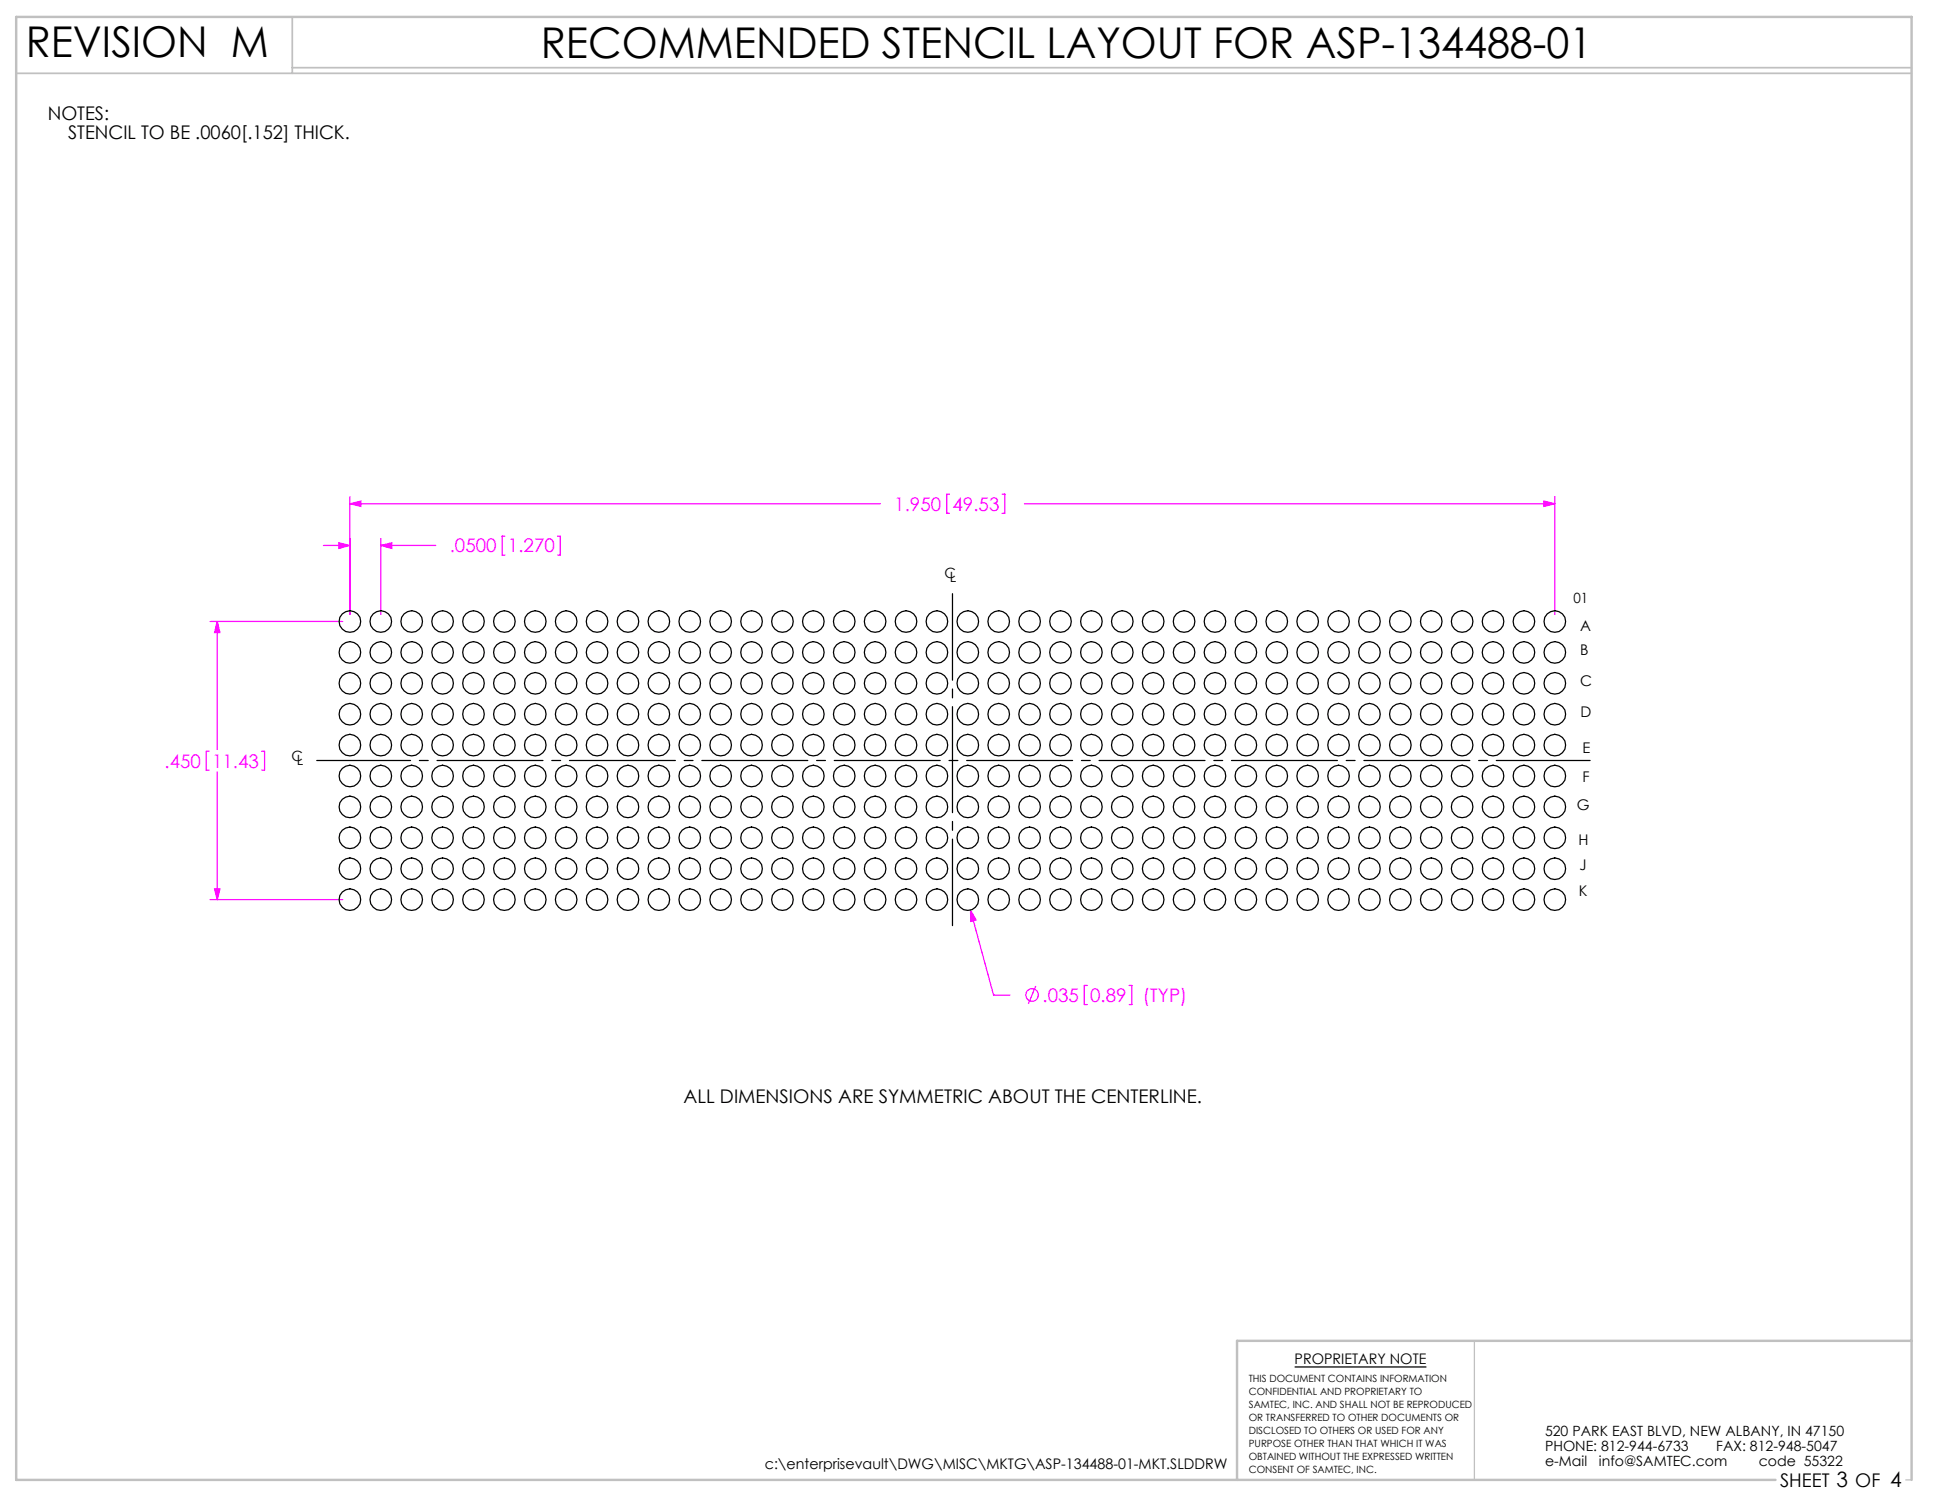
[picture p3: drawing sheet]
<svg xmlns="http://www.w3.org/2000/svg" width="279mm" height="216mm" viewBox="0 0 279 216" stroke-linecap="round" stroke-linejoin="round" font-family="sans-serif">
<path d="M212.1 192.9v20M274.2 212.9h.8" fill="none" stroke="#c0c0c0" stroke-width=".18"/>
<path d="M2.3 10.5h272.7M42.1 2.4v8.1M42.1 9.7h232.9" fill="none" stroke="#c0c0c0" stroke-width=".25"/>
<path d="M275 192.9h-97v20M255.4 212.9h-253.1v-210.5h272.7v210.5" fill="none" stroke="#c0c0c0" stroke-width=".35"/>
<g fill="none" stroke="#f0f" stroke-width=".18">
<path d="M46.5 78.5h3.8M48.8 78.1l1.5 .4-1.5 .4zM50.3 72.5l1.6-.4v.7zM50.3 71.4v17M50.3 72.5h76.3M54.8 78.5l1.6-.4v.8zM54.8 77.5v10.9M54.8 78.5h7.9M72.6 77.1h-.4v2.7h.4M80.2 77.1h.4v2.7h-.4M136.6 71.1h-.4v2.7h.4M144.2 71.1h.4v2.7h-.4"/>
<path d="M147.4 72.5h76.3M222.1 72.1l1.6 .4-1.6 .3zM223.7 71.4v17M30.2 89.4h19.1M31.3 89.4l.3 1.6h-.7zM31.3 89.4v18.4M30.1 108.1h-.4v2.7h.4M31.3 111v18.4M37.6 108.1h.5v2.7h-.5M30.2 129.4h19.1M30.9 127.8h.7l-.3 1.6zM139.6 130.9l.8 1.4-.7 .2z"/>
<path d="M139.6 130.9l3.3 12.2h2.4M149 141.8l-1 2.6M156.4 141.7h-.4v2.8h.4M162.5 141.7h.3v2.8h-.3"/>
<circle cx="148.5" cy="143.1" r=".91"/>
</g>
<path d="M137 133.1v-47.7" fill="none" stroke="#000" stroke-width=".18" stroke-dasharray="15.2 1.3 1.3 1.3" stroke-dashoffset="2.8"/>
<path d="M228.8 109.4h-183.2" fill="none" stroke="#000" stroke-width=".18" stroke-dasharray="15.2 1.3 1.3 1.3" stroke-dashoffset="1.7"/>
<path d="M222.1 72.1l1.6 .4-1.6 .3zM50.3 72.5l1.6-.4v.7zM48.8 78.1l1.5 .4-1.5 .4zM54.8 78.5l1.6-.4v.8zM30.9 127.8h.7l-.3 1.6zM31.3 89.4l.3 1.6h-.7zM139.6 130.9l.1 1.6 .7-.2z" fill="#f0f"/>
<g fill="none" stroke="#000" stroke-width=".18">
<path d="M186.3 196.6h18.9"/>
<circle cx="50.3" cy="89.4" r="1.55"/>
<circle cx="50.3" cy="98.3" r="1.55"/>
<circle cx="50.3" cy="93.8" r="1.55"/>
<circle cx="54.8" cy="89.4" r="1.55"/>
<circle cx="54.8" cy="98.3" r="1.55"/>
<circle cx="54.8" cy="93.8" r="1.55"/>
<circle cx="59.2" cy="89.4" r="1.55"/>
<circle cx="59.2" cy="98.3" r="1.55"/>
<circle cx="59.2" cy="93.8" r="1.55"/>
<circle cx="63.7" cy="89.4" r="1.55"/>
<circle cx="63.7" cy="98.3" r="1.55"/>
<circle cx="63.7" cy="93.8" r="1.55"/>
<circle cx="68.1" cy="89.4" r="1.55"/>
<circle cx="68.1" cy="98.3" r="1.55"/>
<circle cx="68.1" cy="93.8" r="1.55"/>
<circle cx="72.6" cy="89.4" r="1.55"/>
<circle cx="72.6" cy="98.3" r="1.55"/>
<circle cx="72.6" cy="93.8" r="1.55"/>
<circle cx="77" cy="89.4" r="1.55"/>
<circle cx="77" cy="98.3" r="1.55"/>
<circle cx="77" cy="93.8" r="1.55"/>
<circle cx="81.4" cy="89.4" r="1.55"/>
<circle cx="81.4" cy="98.3" r="1.55"/>
<circle cx="81.4" cy="93.8" r="1.55"/>
<circle cx="85.9" cy="89.4" r="1.55"/>
<circle cx="85.9" cy="98.3" r="1.55"/>
<circle cx="85.9" cy="93.8" r="1.55"/>
<circle cx="90.3" cy="89.4" r="1.55"/>
<circle cx="90.3" cy="98.3" r="1.55"/>
<circle cx="90.3" cy="93.8" r="1.55"/>
<circle cx="94.8" cy="89.4" r="1.55"/>
<circle cx="94.8" cy="98.3" r="1.55"/>
<circle cx="94.8" cy="93.8" r="1.55"/>
<circle cx="99.2" cy="89.4" r="1.55"/>
<circle cx="99.2" cy="98.3" r="1.55"/>
<circle cx="99.2" cy="93.8" r="1.55"/>
<circle cx="103.7" cy="89.4" r="1.55"/>
<circle cx="103.7" cy="98.3" r="1.55"/>
<circle cx="103.7" cy="93.8" r="1.55"/>
<circle cx="108.1" cy="89.4" r="1.55"/>
<circle cx="108.1" cy="98.3" r="1.55"/>
<circle cx="108.1" cy="93.8" r="1.55"/>
<circle cx="112.6" cy="89.4" r="1.55"/>
<circle cx="112.6" cy="98.3" r="1.55"/>
<circle cx="112.6" cy="93.8" r="1.55"/>
<circle cx="117" cy="89.4" r="1.55"/>
<circle cx="117" cy="98.3" r="1.55"/>
<circle cx="117" cy="93.8" r="1.55"/>
<circle cx="121.4" cy="89.4" r="1.55"/>
<circle cx="121.4" cy="98.3" r="1.55"/>
<circle cx="121.4" cy="93.8" r="1.55"/>
<circle cx="125.9" cy="89.4" r="1.55"/>
<circle cx="125.9" cy="98.3" r="1.55"/>
<circle cx="125.9" cy="93.8" r="1.55"/>
<circle cx="130.3" cy="89.4" r="1.55"/>
<circle cx="130.3" cy="98.3" r="1.55"/>
<circle cx="130.3" cy="93.8" r="1.55"/>
<circle cx="134.8" cy="89.4" r="1.55"/>
<circle cx="134.8" cy="98.3" r="1.55"/>
<circle cx="134.8" cy="93.8" r="1.55"/>
<circle cx="139.2" cy="89.4" r="1.55"/>
<circle cx="139.2" cy="98.3" r="1.55"/>
<circle cx="139.2" cy="93.8" r="1.55"/>
<circle cx="143.7" cy="89.4" r="1.55"/>
<circle cx="143.7" cy="98.3" r="1.55"/>
<circle cx="143.7" cy="93.8" r="1.55"/>
<circle cx="148.1" cy="89.4" r="1.55"/>
<circle cx="148.1" cy="98.3" r="1.55"/>
<circle cx="148.1" cy="93.8" r="1.55"/>
<circle cx="152.6" cy="89.4" r="1.55"/>
<circle cx="152.6" cy="98.3" r="1.55"/>
<circle cx="152.6" cy="93.8" r="1.55"/>
<circle cx="157" cy="89.4" r="1.55"/>
<circle cx="157" cy="98.3" r="1.55"/>
<circle cx="157" cy="93.8" r="1.55"/>
<circle cx="161.5" cy="89.4" r="1.55"/>
<circle cx="161.5" cy="98.3" r="1.55"/>
<circle cx="161.5" cy="93.8" r="1.55"/>
<circle cx="165.9" cy="89.4" r="1.55"/>
<circle cx="165.9" cy="98.3" r="1.55"/>
<circle cx="165.9" cy="93.8" r="1.55"/>
<circle cx="170.3" cy="89.4" r="1.55"/>
<circle cx="170.3" cy="98.3" r="1.55"/>
<circle cx="170.3" cy="93.8" r="1.55"/>
<circle cx="174.8" cy="89.4" r="1.55"/>
<circle cx="174.8" cy="98.3" r="1.55"/>
<circle cx="174.8" cy="93.8" r="1.55"/>
<circle cx="179.2" cy="89.4" r="1.55"/>
<circle cx="179.2" cy="98.3" r="1.55"/>
<circle cx="179.2" cy="93.8" r="1.55"/>
<circle cx="183.7" cy="89.4" r="1.55"/>
<circle cx="183.7" cy="98.3" r="1.55"/>
<circle cx="183.7" cy="93.8" r="1.55"/>
<circle cx="188.1" cy="89.4" r="1.55"/>
<circle cx="188.1" cy="98.3" r="1.55"/>
<circle cx="188.1" cy="93.8" r="1.55"/>
<circle cx="192.6" cy="89.4" r="1.55"/>
<circle cx="192.6" cy="98.3" r="1.55"/>
<circle cx="192.6" cy="93.8" r="1.55"/>
<circle cx="197" cy="89.4" r="1.55"/>
<circle cx="197" cy="98.3" r="1.55"/>
<circle cx="197" cy="93.8" r="1.55"/>
<circle cx="201.5" cy="89.4" r="1.55"/>
<circle cx="201.5" cy="98.3" r="1.55"/>
<circle cx="201.5" cy="93.8" r="1.55"/>
<circle cx="205.9" cy="89.4" r="1.55"/>
<circle cx="205.9" cy="98.3" r="1.55"/>
<circle cx="205.9" cy="93.8" r="1.55"/>
<circle cx="210.3" cy="89.4" r="1.55"/>
<circle cx="210.3" cy="98.3" r="1.55"/>
<circle cx="210.3" cy="93.8" r="1.55"/>
<circle cx="214.8" cy="89.4" r="1.55"/>
<circle cx="214.8" cy="98.3" r="1.55"/>
<circle cx="214.8" cy="93.8" r="1.55"/>
<circle cx="219.2" cy="89.4" r="1.55"/>
<circle cx="219.2" cy="98.3" r="1.55"/>
<circle cx="219.2" cy="93.8" r="1.55"/>
<circle cx="223.7" cy="89.4" r="1.55"/>
<circle cx="223.7" cy="98.3" r="1.55"/>
<circle cx="223.7" cy="93.8" r="1.55"/>
<circle cx="50.3" cy="111.6" r="1.55"/>
<circle cx="50.3" cy="107.2" r="1.55"/>
<circle cx="50.3" cy="102.7" r="1.55"/>
<circle cx="50.3" cy="116.1" r="1.55"/>
<circle cx="54.8" cy="111.6" r="1.55"/>
<circle cx="54.8" cy="107.2" r="1.55"/>
<circle cx="54.8" cy="102.7" r="1.55"/>
<circle cx="54.8" cy="116.1" r="1.55"/>
<circle cx="59.2" cy="111.6" r="1.55"/>
<circle cx="59.2" cy="107.2" r="1.55"/>
<circle cx="59.2" cy="102.7" r="1.55"/>
<circle cx="59.2" cy="116.1" r="1.55"/>
<circle cx="63.7" cy="111.6" r="1.55"/>
<circle cx="63.7" cy="107.2" r="1.55"/>
<circle cx="63.7" cy="102.7" r="1.55"/>
<circle cx="63.7" cy="116.1" r="1.55"/>
<circle cx="68.1" cy="111.6" r="1.55"/>
<circle cx="68.1" cy="107.2" r="1.55"/>
<circle cx="68.1" cy="102.7" r="1.55"/>
<circle cx="68.1" cy="116.1" r="1.55"/>
<circle cx="72.6" cy="111.6" r="1.55"/>
<circle cx="72.6" cy="107.2" r="1.55"/>
<circle cx="72.6" cy="102.7" r="1.55"/>
<circle cx="72.6" cy="116.1" r="1.55"/>
<circle cx="77" cy="111.6" r="1.55"/>
<circle cx="77" cy="107.2" r="1.55"/>
<circle cx="77" cy="102.7" r="1.55"/>
<circle cx="77" cy="116.1" r="1.55"/>
<circle cx="81.4" cy="111.6" r="1.55"/>
<circle cx="81.4" cy="107.2" r="1.55"/>
<circle cx="81.4" cy="102.7" r="1.55"/>
<circle cx="81.4" cy="116.1" r="1.55"/>
<circle cx="85.9" cy="111.6" r="1.55"/>
<circle cx="85.9" cy="107.2" r="1.55"/>
<circle cx="85.9" cy="102.7" r="1.55"/>
<circle cx="85.9" cy="116.1" r="1.55"/>
<circle cx="90.3" cy="111.6" r="1.55"/>
<circle cx="90.3" cy="107.2" r="1.55"/>
<circle cx="90.3" cy="102.7" r="1.55"/>
<circle cx="90.3" cy="116.1" r="1.55"/>
<circle cx="94.8" cy="111.6" r="1.55"/>
<circle cx="94.8" cy="107.2" r="1.55"/>
<circle cx="94.8" cy="102.7" r="1.55"/>
<circle cx="94.8" cy="116.1" r="1.55"/>
<circle cx="99.2" cy="111.6" r="1.55"/>
<circle cx="99.2" cy="107.2" r="1.55"/>
<circle cx="99.2" cy="102.7" r="1.55"/>
<circle cx="99.2" cy="116.1" r="1.55"/>
<circle cx="103.7" cy="111.6" r="1.55"/>
<circle cx="103.7" cy="107.2" r="1.55"/>
<circle cx="103.7" cy="102.7" r="1.55"/>
<circle cx="103.7" cy="116.1" r="1.55"/>
<circle cx="108.1" cy="111.6" r="1.55"/>
<circle cx="108.1" cy="107.2" r="1.55"/>
<circle cx="108.1" cy="102.7" r="1.55"/>
<circle cx="108.1" cy="116.1" r="1.55"/>
<circle cx="112.6" cy="111.6" r="1.55"/>
<circle cx="112.6" cy="107.2" r="1.55"/>
<circle cx="112.6" cy="102.7" r="1.55"/>
<circle cx="112.6" cy="116.1" r="1.55"/>
<circle cx="117" cy="111.6" r="1.55"/>
<circle cx="117" cy="107.2" r="1.55"/>
<circle cx="117" cy="102.7" r="1.55"/>
<circle cx="117" cy="116.1" r="1.55"/>
<circle cx="121.4" cy="111.6" r="1.55"/>
<circle cx="121.4" cy="107.2" r="1.55"/>
<circle cx="121.4" cy="102.7" r="1.55"/>
<circle cx="121.4" cy="116.1" r="1.55"/>
<circle cx="125.9" cy="111.6" r="1.55"/>
<circle cx="125.9" cy="107.2" r="1.55"/>
<circle cx="125.9" cy="102.7" r="1.55"/>
<circle cx="125.9" cy="116.1" r="1.55"/>
<circle cx="130.3" cy="111.6" r="1.55"/>
<circle cx="130.3" cy="107.2" r="1.55"/>
<circle cx="130.3" cy="102.7" r="1.55"/>
<circle cx="130.3" cy="116.1" r="1.55"/>
<circle cx="134.8" cy="111.6" r="1.55"/>
<circle cx="134.8" cy="107.2" r="1.55"/>
<circle cx="134.8" cy="102.7" r="1.55"/>
<circle cx="134.8" cy="116.1" r="1.55"/>
<circle cx="139.2" cy="111.6" r="1.55"/>
<circle cx="139.2" cy="107.2" r="1.55"/>
<circle cx="139.2" cy="102.7" r="1.55"/>
<circle cx="139.2" cy="116.1" r="1.55"/>
<circle cx="143.7" cy="111.6" r="1.55"/>
<circle cx="143.7" cy="107.2" r="1.55"/>
<circle cx="143.7" cy="102.7" r="1.55"/>
<circle cx="143.7" cy="116.1" r="1.55"/>
<circle cx="148.1" cy="111.6" r="1.55"/>
<circle cx="148.1" cy="107.2" r="1.55"/>
<circle cx="148.1" cy="102.7" r="1.55"/>
<circle cx="148.1" cy="116.1" r="1.55"/>
<circle cx="152.6" cy="111.6" r="1.55"/>
<circle cx="152.6" cy="107.2" r="1.55"/>
<circle cx="152.6" cy="102.7" r="1.55"/>
<circle cx="152.6" cy="116.1" r="1.55"/>
<circle cx="157" cy="111.6" r="1.55"/>
<circle cx="157" cy="107.2" r="1.55"/>
<circle cx="157" cy="102.7" r="1.55"/>
<circle cx="157" cy="116.1" r="1.55"/>
<circle cx="161.5" cy="111.6" r="1.55"/>
<circle cx="161.5" cy="107.2" r="1.55"/>
<circle cx="161.5" cy="102.7" r="1.55"/>
<circle cx="161.5" cy="116.1" r="1.55"/>
<circle cx="165.9" cy="111.6" r="1.55"/>
<circle cx="165.9" cy="107.2" r="1.55"/>
<circle cx="165.9" cy="102.7" r="1.55"/>
<circle cx="165.9" cy="116.1" r="1.55"/>
<circle cx="170.3" cy="111.6" r="1.55"/>
<circle cx="170.3" cy="107.2" r="1.55"/>
<circle cx="170.3" cy="102.7" r="1.55"/>
<circle cx="170.3" cy="116.1" r="1.55"/>
<circle cx="174.8" cy="111.6" r="1.55"/>
<circle cx="174.8" cy="107.2" r="1.55"/>
<circle cx="174.8" cy="102.7" r="1.55"/>
<circle cx="174.8" cy="116.1" r="1.55"/>
<circle cx="179.2" cy="111.6" r="1.55"/>
<circle cx="179.2" cy="107.2" r="1.55"/>
<circle cx="179.2" cy="102.7" r="1.55"/>
<circle cx="179.2" cy="116.1" r="1.55"/>
<circle cx="183.7" cy="111.6" r="1.55"/>
<circle cx="183.7" cy="107.2" r="1.55"/>
<circle cx="183.7" cy="102.7" r="1.55"/>
<circle cx="183.7" cy="116.1" r="1.55"/>
<circle cx="188.1" cy="111.6" r="1.55"/>
<circle cx="188.1" cy="107.2" r="1.55"/>
<circle cx="188.1" cy="102.7" r="1.55"/>
<circle cx="188.1" cy="116.1" r="1.55"/>
<circle cx="192.6" cy="111.6" r="1.55"/>
<circle cx="192.6" cy="107.2" r="1.55"/>
<circle cx="192.6" cy="102.7" r="1.55"/>
<circle cx="192.6" cy="116.1" r="1.55"/>
<circle cx="197" cy="111.6" r="1.55"/>
<circle cx="197" cy="107.2" r="1.55"/>
<circle cx="197" cy="102.7" r="1.55"/>
<circle cx="197" cy="116.1" r="1.55"/>
<circle cx="201.5" cy="111.6" r="1.55"/>
<circle cx="201.5" cy="107.2" r="1.55"/>
<circle cx="201.5" cy="102.7" r="1.55"/>
<circle cx="201.5" cy="116.1" r="1.55"/>
<circle cx="205.9" cy="111.6" r="1.55"/>
<circle cx="205.9" cy="107.2" r="1.55"/>
<circle cx="205.9" cy="102.7" r="1.55"/>
<circle cx="205.9" cy="116.1" r="1.55"/>
<circle cx="210.3" cy="111.6" r="1.55"/>
<circle cx="210.3" cy="107.2" r="1.55"/>
<circle cx="210.3" cy="102.7" r="1.55"/>
<circle cx="210.3" cy="116.1" r="1.55"/>
<circle cx="214.8" cy="111.6" r="1.55"/>
<circle cx="214.8" cy="107.2" r="1.55"/>
<circle cx="214.8" cy="102.7" r="1.55"/>
<circle cx="214.8" cy="116.1" r="1.55"/>
<circle cx="219.2" cy="111.6" r="1.55"/>
<circle cx="219.2" cy="107.2" r="1.55"/>
<circle cx="219.2" cy="102.7" r="1.55"/>
<circle cx="219.2" cy="116.1" r="1.55"/>
<circle cx="223.7" cy="111.6" r="1.55"/>
<circle cx="223.7" cy="107.2" r="1.55"/>
<circle cx="223.7" cy="102.7" r="1.55"/>
<circle cx="223.7" cy="116.1" r="1.55"/>
<circle cx="50.3" cy="120.5" r="1.55"/>
<circle cx="50.3" cy="125" r="1.55"/>
<circle cx="50.3" cy="129.4" r="1.55"/>
<circle cx="54.8" cy="120.5" r="1.55"/>
<circle cx="54.8" cy="125" r="1.55"/>
<circle cx="54.8" cy="129.4" r="1.55"/>
<circle cx="59.2" cy="120.5" r="1.55"/>
<circle cx="59.2" cy="125" r="1.55"/>
<circle cx="59.2" cy="129.4" r="1.55"/>
<circle cx="63.7" cy="120.5" r="1.55"/>
<circle cx="63.7" cy="129.4" r="1.55"/>
<circle cx="63.7" cy="125" r="1.55"/>
<circle cx="68.1" cy="120.5" r="1.55"/>
<circle cx="68.1" cy="125" r="1.55"/>
<circle cx="68.1" cy="129.4" r="1.55"/>
<circle cx="72.6" cy="120.5" r="1.55"/>
<circle cx="72.6" cy="125" r="1.55"/>
<circle cx="72.6" cy="129.4" r="1.55"/>
<circle cx="77" cy="120.5" r="1.55"/>
<circle cx="77" cy="125" r="1.55"/>
<circle cx="77" cy="129.4" r="1.55"/>
<circle cx="81.4" cy="120.5" r="1.55"/>
<circle cx="81.4" cy="125" r="1.55"/>
<circle cx="81.4" cy="129.4" r="1.55"/>
<circle cx="85.9" cy="120.5" r="1.55"/>
<circle cx="85.9" cy="129.4" r="1.55"/>
<circle cx="85.9" cy="125" r="1.55"/>
<circle cx="90.3" cy="120.5" r="1.55"/>
<circle cx="90.3" cy="129.4" r="1.55"/>
<circle cx="90.3" cy="125" r="1.55"/>
<circle cx="94.8" cy="120.5" r="1.55"/>
<circle cx="94.8" cy="129.4" r="1.55"/>
<circle cx="94.8" cy="125" r="1.55"/>
<circle cx="99.2" cy="120.5" r="1.55"/>
<circle cx="99.2" cy="125" r="1.55"/>
<circle cx="99.2" cy="129.4" r="1.55"/>
<circle cx="103.7" cy="120.5" r="1.55"/>
<circle cx="103.7" cy="125" r="1.55"/>
<circle cx="103.7" cy="129.4" r="1.55"/>
<circle cx="108.1" cy="120.5" r="1.55"/>
<circle cx="108.1" cy="125" r="1.55"/>
<circle cx="108.1" cy="129.4" r="1.55"/>
<circle cx="112.6" cy="120.5" r="1.55"/>
<circle cx="112.6" cy="125" r="1.55"/>
<circle cx="112.6" cy="129.4" r="1.55"/>
<circle cx="117" cy="120.5" r="1.55"/>
<circle cx="117" cy="125" r="1.55"/>
<circle cx="117" cy="129.4" r="1.55"/>
<circle cx="121.4" cy="120.5" r="1.55"/>
<circle cx="121.4" cy="129.4" r="1.55"/>
<circle cx="121.4" cy="125" r="1.55"/>
<circle cx="125.9" cy="120.5" r="1.55"/>
<circle cx="125.9" cy="129.4" r="1.55"/>
<circle cx="125.9" cy="125" r="1.55"/>
<circle cx="130.3" cy="120.5" r="1.55"/>
<circle cx="130.3" cy="125" r="1.55"/>
<circle cx="130.3" cy="129.4" r="1.55"/>
<circle cx="134.8" cy="120.5" r="1.55"/>
<circle cx="134.8" cy="125" r="1.55"/>
<circle cx="134.8" cy="129.4" r="1.55"/>
<circle cx="139.2" cy="120.5" r="1.55"/>
<circle cx="139.2" cy="125" r="1.55"/>
<circle cx="139.2" cy="129.4" r="1.55"/>
<circle cx="143.7" cy="120.5" r="1.55"/>
<circle cx="143.7" cy="125" r="1.55"/>
<circle cx="143.7" cy="129.4" r="1.55"/>
<circle cx="148.1" cy="120.5" r="1.55"/>
<circle cx="148.1" cy="125" r="1.55"/>
<circle cx="148.1" cy="129.4" r="1.55"/>
<circle cx="152.6" cy="120.5" r="1.55"/>
<circle cx="152.6" cy="129.4" r="1.55"/>
<circle cx="152.6" cy="125" r="1.55"/>
<circle cx="157" cy="120.5" r="1.55"/>
<circle cx="157" cy="129.4" r="1.55"/>
<circle cx="157" cy="125" r="1.55"/>
<circle cx="161.5" cy="120.5" r="1.55"/>
<circle cx="161.5" cy="125" r="1.55"/>
<circle cx="161.5" cy="129.4" r="1.55"/>
<circle cx="165.9" cy="120.5" r="1.55"/>
<circle cx="165.9" cy="125" r="1.55"/>
<circle cx="165.9" cy="129.4" r="1.55"/>
<circle cx="170.3" cy="120.5" r="1.55"/>
<circle cx="170.3" cy="125" r="1.55"/>
<circle cx="170.3" cy="129.4" r="1.55"/>
<circle cx="174.8" cy="120.5" r="1.55"/>
<circle cx="174.8" cy="129.4" r="1.55"/>
<circle cx="174.8" cy="125" r="1.55"/>
<circle cx="179.2" cy="120.5" r="1.55"/>
<circle cx="179.2" cy="125" r="1.55"/>
<circle cx="179.2" cy="129.4" r="1.55"/>
<circle cx="183.7" cy="120.5" r="1.55"/>
<circle cx="183.7" cy="125" r="1.55"/>
<circle cx="183.7" cy="129.4" r="1.55"/>
<circle cx="188.1" cy="120.5" r="1.55"/>
<circle cx="188.1" cy="125" r="1.55"/>
<circle cx="188.1" cy="129.4" r="1.55"/>
<circle cx="192.6" cy="120.5" r="1.55"/>
<circle cx="192.6" cy="129.4" r="1.55"/>
<circle cx="192.6" cy="125" r="1.55"/>
<circle cx="197" cy="120.5" r="1.55"/>
<circle cx="197" cy="129.4" r="1.55"/>
<circle cx="197" cy="125" r="1.55"/>
<circle cx="201.5" cy="120.5" r="1.55"/>
<circle cx="201.5" cy="125" r="1.55"/>
<circle cx="201.5" cy="129.4" r="1.55"/>
<circle cx="205.9" cy="120.5" r="1.55"/>
<circle cx="205.9" cy="125" r="1.55"/>
<circle cx="205.9" cy="129.4" r="1.55"/>
<circle cx="210.3" cy="120.5" r="1.55"/>
<circle cx="210.3" cy="129.4" r="1.55"/>
<circle cx="210.3" cy="125" r="1.55"/>
<circle cx="214.8" cy="120.5" r="1.55"/>
<circle cx="214.8" cy="129.4" r="1.55"/>
<circle cx="214.8" cy="125" r="1.55"/>
<circle cx="219.2" cy="120.5" r="1.55"/>
<circle cx="219.2" cy="125" r="1.55"/>
<circle cx="219.2" cy="129.4" r="1.55"/>
<circle cx="223.7" cy="120.5" r="1.55"/>
<circle cx="223.7" cy="129.4" r="1.55"/>
<circle cx="223.7" cy="125" r="1.55"/>
</g>
<g font-size="6.1">
<text x="3.7" y="8.2">REVISION M</text>
<text x="77.8" y="8.3">RECOMMENDED STENCIL LAYOUT FOR ASP-134488-01</text>
</g>
<g font-size="2.7">
<text x="6.9" y="17.3">NOTES:</text>
<text x="9.8" y="20">STENCIL TO BE .0060[.152] THICK.</text>
<text x="98.3" y="158.7">ALL DIMENSIONS ARE SYMMETRIC ABOUT THE CENTERLINE.</text>
<text x="256.1" y="213.9">SHEET 3 OF 4</text>
</g>
<g font-size="2.7" fill="#f0f">
<text x="128.7" y="73.5">1.950</text>
<text x="137" y="73.5">49.53</text>
<text x="64.7" y="79.5">.0500</text>
<text x="73.1" y="79.5">1.270</text>
<text x="23.7" y="110.4">.450</text>
<text x="30.5" y="110.4">11.43</text>
<text x="150" y="144.1">.035</text>
<text x="156.8" y="144.1">0.89</text>
<text x="164.4" y="144.1">(TYP)</text>
</g>
<g font-size="2.1">
<text x="227.3" y="90.8">A</text>
<text x="227.3" y="94.2">B</text>
<text x="227.3" y="98.7">C</text>
<text x="227.4" y="103.2">D</text>
<text x="227.7" y="112.5">F</text>
<text x="227.7" y="108.3">E</text>
<text x="226.8" y="116.6">G</text>
<text x="227.1" y="121.6">H</text>
<text x="227.3" y="125.1">J</text>
<text x="227.1" y="128.8">K</text>
<text x="186.3" y="196.2">PROPRIETARY NOTE</text>
<text x="110" y="211.3">c:\enterprisevault\DWG\MISC\MKTG\ASP-134488-01-MKT.SLDDRW</text>
</g>
<g font-size="2">
<text x="135.9" y="83.2">C</text>
<text x="136.6" y="83.8">L</text>
<text x="226.4" y="86.7">01</text>
<text x="42" y="109.5">C</text>
<text x="42.7" y="110">L</text>
<text x="222.3" y="206.5">520 PARK EAST BLVD, NEW ALBANY, IN 47150</text>
<text x="222.3" y="208.6">PHONE: 812-944-6733</text>
<text x="246.9" y="208.6">FAX: 812-948-5047</text>
<text x="222.3" y="210.8">e-Mail</text>
<text x="230" y="210.8">info@SAMTEC.com</text>
<text x="253" y="210.8">code 55322</text>
</g>
<g font-size="1.4">
<text x="179.7" y="198.8">THIS DOCUMENT CONTAINS INFORMATION</text>
<text x="179.7" y="200.6">CONFIDENTIAL AND PROPRIETARY TO</text>
<text x="179.7" y="202.5">SAMTEC, INC. AND SHALL NOT BE REPRODUCED</text>
<text x="179.7" y="204.4">OR TRANSFERRED TO OTHER DOCUMENTS OR</text>
<text x="179.7" y="206.2">DISCLOSED TO OTHERS OR USED FOR ANY</text>
<text x="179.7" y="208.1">PURPOSE OTHER THAN THAT WHICH IT WAS</text>
<text x="179.7" y="210">OBTAINED WITHOUT THE EXPRESSED WRITTEN</text>
<text x="179.7" y="211.8">CONSENT OF SAMTEC, INC.</text>
</g>
</svg>
